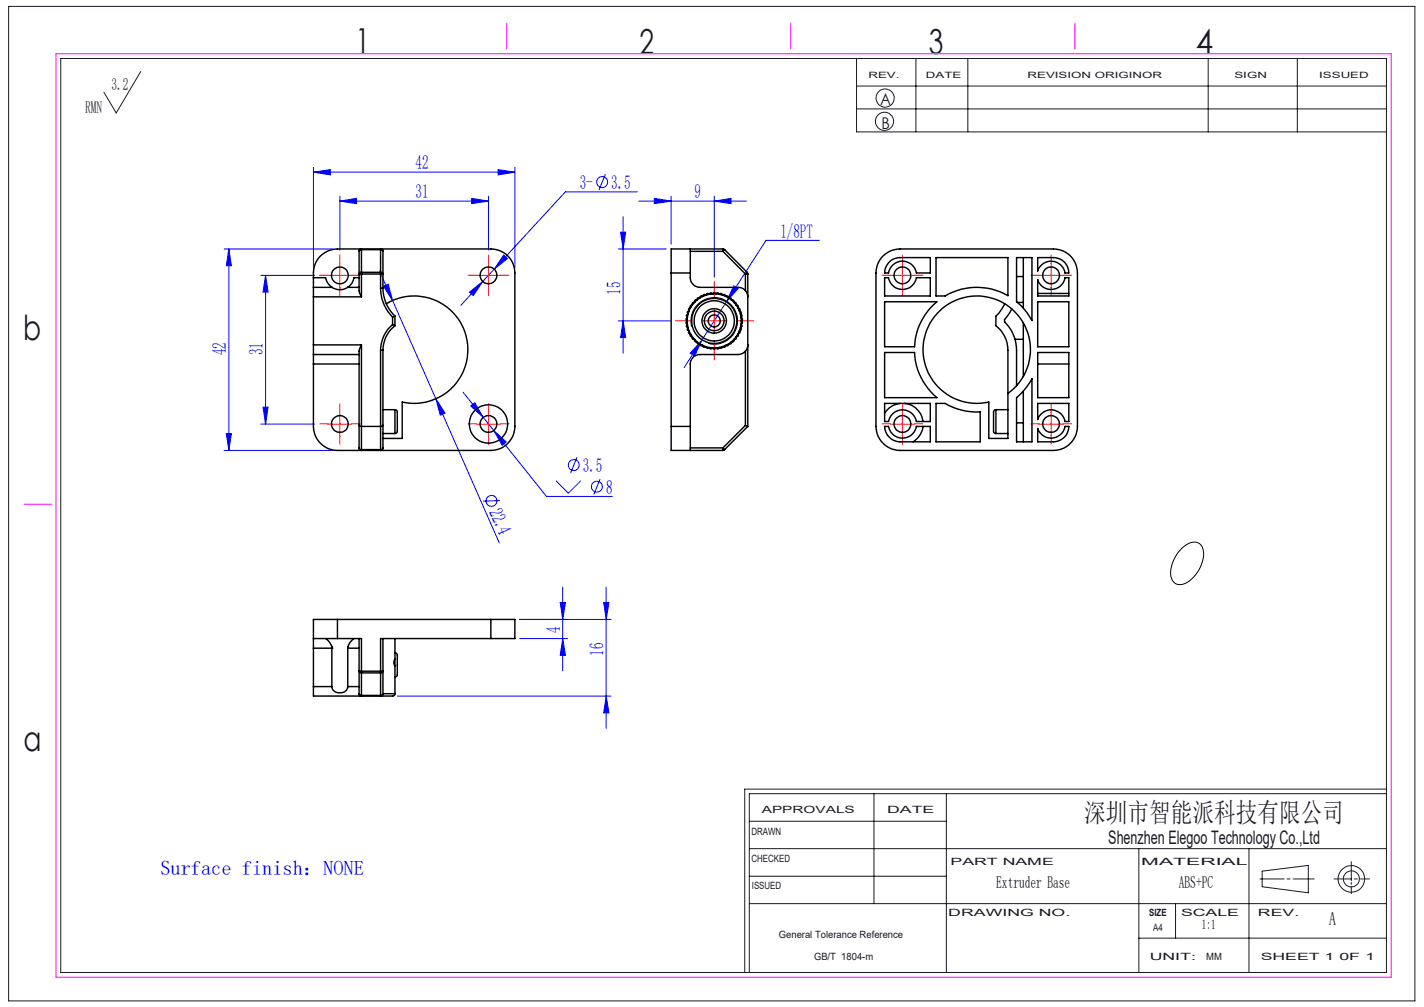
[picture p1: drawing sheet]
<svg xmlns="http://www.w3.org/2000/svg" width="297mm" height="210mm" viewBox="0 0 297 210" stroke-linecap="round" stroke-linejoin="round" font-family="sans-serif">
<g fill="none" stroke="#00f" stroke-width=".21">
<path d="M65.4 35.9l3.5-.5v1.1zM65.4 34.9v21M65.4 35.9h42M103.9 35.4l3.5 .5-3.5 .6zM107.4 34.9v21M126.3 36.3l-1.3 3.3M132.9 40h-15l-14.8 16.1M46.7 51.9h22.7M47.7 51.9l.6 3.5h-1.1zM47.7 51.9v42M54.4 57.4h11.2M55.4 57.4l.5 3.5h-1z"/>
<path d="M55.4 57.4v31M70.9 41.9l3.5-.5v1.1zM70.9 40.9v11.3M70.9 41.9h31M79.2 56.5l24.9 56.7M80 59.7l1-.4 .9 3.4zM98.4 41.4l3.5 .5-3.5 .6zM100.7 58.7l-4.6 5M101.9 40.9v11.3M103.1 56.1l-2.4 2.6M105.1 53.2l.7 .7-2.7 2.2zM129 51.9h10"/>
<path d="M129.4 48.4h1.1l-.5 3.5zM130 45.2v28.5M133.2 41.9h22.5M136.5 41.4l3.5 .5-3.5 .6zM140 40.9v10M149 41.9l3.5-.5v1.1zM149 40.9v16.9M153 59.6l1 .6-2.4 2.6zM170.9 50.1h-11.1l-8.2 12.7M81 63.1h.1M97.9 60.9l2.8-2.2-2 3zM129 66.9h10.8"/>
<path d="M130 66.9l.5 3.5h-1.1zM146.3 71l-1.4 3.3-.9-.6zM146.3 71l-3.6 5.7M151.6 62.8l-5.3 8.2M46.7 93.9h22.7M47.2 90.4h1.1l-.6 3.5zM54.4 88.4h11.2M54.9 84.9h1l-.5 3.5zM90 83.6h.1M90.9 83.2l1.9 2.9-1 .5zM96.6 81.8l4.2 5.3M98.2 84.7l.8-.7 1.8 3.1z"/>
<path d="M100.8 87.1l2.2 2.7M103 89.8l2.6 2.4-.9 .6zM103 89.8l11 13.7h13.7M120.3 95.3l-1.3 3.3M125.2 99.9l-1.3 3.2M104.2 104.4l-3.4 .1M116 100.3l2.5 2.6 2.6-2.6M108.4 129.2h19.1M108.4 133.2h10M116.8 125.7h1.1l-.5 3.5zM117.4 133.2l.5 3.5h-1.1zM117.4 122.4v17.5"/>
<path d="M125.9 125.7h1.1l-.6 3.5zM126.4 122.4v29.5M82.9 145.2h44.6M126.4 145.2l.6 3.5h-1.1z"/>
<circle cx="125.6" cy="38" r="1.14"/>
<circle cx="119.7" cy="97" r="1.15"/>
<circle cx="102.5" cy="104.5" r="1.14"/>
<circle cx="124.5" cy="101.5" r="1.13"/>
</g>
<g fill="none" stroke="#191924" stroke-width=".21">
<path d="M1.8 1.3h293.3v207.4h-293.3zM12.7 12.2h276.5v190.6h-276.5zM29.4 14.9l-5.2 8.7-2.5-4.4M178.6 12.2v15.3h110.6M178.6 17.9h110.6M191 12.2v15.3M201.9 12.2v15.3M252 12.2v15.3M270.6 12.2v15.3M178.6 22.7h110.6M156.3 177h132.9M156.3 171.3h41.1"/>
<path d="M182.3 165.5v22.9M197.4 165.5v37.3M237.5 177v25.8M260.5 177v25.8M281.8 179.7v4M289.2 165.5h-132.9v37.3M289.2 164.6h-133.9v38.2M156.3 188.4h132.9M156.3 182.7h41.1M237.5 195.6h51.7M245.2 188.4v7.2M262.8 183.3h5"/>
<path d="M263.2 181.7l9.7-1.2v5.7l-9.7-1.3zM268.4 183.3h.7M269.7 183.3h4.4M278.2 183.3h3.6M281.8 184v.4M281.8 184.8v1.6M282.5 183.3h.6M283.7 183.3h1.9"/>
<circle cx="184.5" cy="25.3" r="1.9"/>
<circle cx="184.6" cy="20.4" r="1.89"/>
<circle cx="281.9" cy="183.3" r="1.68"/>
<circle cx="281.9" cy="183.3" r="2.77"/>
</g>
<path d="M144.3 68.2a4.9 4.9 0 0 1 4.2-6.1 4.9 4.9 0 0 1 5.3 5.2 4.9 4.9 0 0 1-6.1 4.3M246.6 114.3a2.94 2.94 0 0 1 3.6-.9 3.9 3.9 0 0 1 .3 4.4 6.3 6.3 0 0 1-4.2 4.1 2.18 2.18 0 0 1-2.1-2.9 7.9 7.9 0 0 1 2.4-4.7z" fill="none" stroke="#000" stroke-width=".21"/>
<path d="M11.7 11.2h278.5v192.6h-278.5zM105.7 4.9v5.3M164.9 4.9v5.3M224.2 4.9v5.3M5 105.2h5.8" fill="none" stroke="#f0f" stroke-width=".21"/>
<g fill="none" stroke="#f00" stroke-width=".21" stroke-dasharray="30.5 1.3 1.3 1.3">
<path d="M68.4 57.4h-1.7M70.9 54.9v-1.7M70.9 59.9v1.8M73.4 57.4h1.8M99.4 57.4h-1.7M101.9 54.9v-1.7M101.9 59.9v1.8M104.4 57.4h1.8M185.7 57.4h-1.7M188.2 54.9v-1.7M188.2 59.9v1.8M190.7 57.4h1.8"/>
<path d="M216.7 57.4h-1.7M219.2 54.9v-1.7M219.2 59.9v1.8M221.7 57.4h1.8M144 66.9h-3.2M149 61.9v-3.1M149 71.9v3.2M154 66.9h3.1M68.4 88.4h-1.7M70.9 85.9v-1.7M70.9 90.9v1.8M73.4 88.4h1.8"/>
<path d="M99.4 88.4h-1.7M101.9 85.9v-1.7M101.9 90.9v1.8M104.4 88.4h1.8M185.7 88.4h-1.7M188.2 85.9v-1.7M188.2 90.9v1.8M190.7 88.4h1.8M216.7 88.4h-1.7M219.2 85.9v-1.7M219.2 90.9v1.8M221.7 88.4h1.8"/>
</g>
<g fill="none" stroke="#f00" stroke-width=".21">
<path d="M68.4 57.4h5M70.9 54.9v5M99.4 57.4h5M101.9 54.9v5M185.7 57.4h5M188.2 54.9v5M216.7 57.4h5M219.2 54.9v5M146.5 66.9h5M149 64.4v5M68.4 88.4h5M70.9 85.9v5"/>
<path d="M99.4 88.4h5M101.9 85.9v5M185.7 88.4h5M188.2 85.9v5M216.7 88.4h5M219.2 85.9v5"/>
</g>
<g fill="#00f">
<path d="M70.9 41.9l3.5-.5v1.1zM98.4 41.4l3.5 .5-3.5 .6zM65.4 35.9l3.5-.5v1.1zM103.9 35.4l3.5 .5-3.5 .6zM97.9 60.9l.8 .8 2-3zM105.1 53.2l-2 2.9 2.7-2.2zM98.2 84.7l2.6 2.4-1.8-3.1zM103 89.8l1.7 3 .9-.6zM146.3 71l-2.3 2.7 .9 .6zM153 59.6l-1.4 3.2 2.4-2.6z"/>
<path d="M136.5 41.4l3.5 .5-3.5 .6zM149 41.9l3.5-.5v1.1z"/>
<path d="M55.4 57.4l.5 3.5h-1zM54.9 84.9h1l-.5 3.5zM47.7 51.9l.6 3.5h-1.1zM47.2 90.4h1.1l-.6 3.5zM129.4 48.4h1.1l-.5 3.5zM130 66.9l.5 3.5h-1.1zM116.8 125.7h1.1l-.5 3.5zM117.4 133.2l.5 3.5h-1.1zM125.9 125.7h1.1l-.6 3.5zM126.4 145.2l.6 3.5h-1.1z"/>
<path d="M80 59.7l1-.4 .9 3.4zM90.9 83.2l1.9 2.9-1 .5z"/>
</g>
<g fill="none" stroke="#000" stroke-width=".3">
<path d="M65.4 59.9v2M65.4 57.9h2.5a3.1 3.1 0 0 0 1.3 2M65.4 57.9v2M65.4 57.9a5.1 5.1 0 0 1 5-6h32a5 5 0 0 1 5 5v32a5.1 5.1 0 0 1-5 5h-32a5.1 5.1 0 0 1-5-5v-13M65.4 59.9h3.8M69.2 59.9a2.98 2.98 0 0 0 3.3 0h2.4M69.2 59.9h.1M72.6 59.9h.1M74.9 52.4v8.2l.5 1.3M74.9 57.9h-1.1l-.4 1.1-.8 .9M75.4 56.8v.3M75.4 56.8h-.3l-.2 .3h.5"/>
<path d="M75.4 52.1l-.4 .1-.1 .2M75.4 52.1v-.2l-.3 .1-.2 .4M75.4 52.1v4.7M75.4 57.1v4.8M75.4 57.1h4M75.4 56.8h4M75.4 52.1h4M79.4 56.8h.3l.2 .3h-.5M79.4 56.8v.3M79.4 52.1l.3 .1 .2 .2M79.4 52.1v-.2l.3 .1 .2 .4M79.4 52.1v4.7"/>
<path d="M79.4 57.1v3M79.9 52.4v7.7M140 56.9v32M140 56.9h4M144 56.9a2.32 2.32 0 0 0 1.6 3h8.4a1.99 1.99 0 0 1 2 2M144 51.9v5M144 52.4h6.8M150.8 51.9h-10.8v5M150.8 51.9v.5M150.8 51.9l.3 .2M150.8 52.4l4.7 4.7M151.1 52.1l-.3 .3"/>
<path d="M151.1 52.1l4.7 4.7M155.5 57.1h.5M155.5 57.1v3.5M155.8 56.8l-.3 .3M155.8 56.8l.2 .3M156 57.1v31.8M184.2 53.4l1.9-1.2 1.6-.3h32a5 5 0 0 1 5 5v32a5.1 5.1 0 0 1-5 5h-32a5.1 5.1 0 0 1-5-5v-32l.1-1.1 .4-1.1zM184.5 57.9h.8a2.96 2.96 0 0 0 2.9 2.5 2.96 2.96 0 0 0 2.9-2.5h2.9v3.8h-9.5zM185.6 54.5l.8-.5 .9-.2 6.7-.1v3.2h-2.9a2.95 2.95 0 0 0-2.9-2.4 2.95 2.95 0 0 0-2.9 2.4h-.8v-.4l.5-1.3zM195.2 53.7h15v8a13 13 0 0 0-13.1 0h-1.9zM212 53.7h3.2v13.1a12.9 12.9 0 0 0-3.2-3.9zM212 57.7h1.4"/>
<path d="M213.4 53.7v10.6M216.4 53.7h3.3a3.2 3.2 0 0 1 3.2 3.2h-.8a2.93 2.93 0 0 0-2.7-2.4 2.93 2.93 0 0 0-3 2zM216.4 58.3a2.93 2.93 0 0 0 3 2.1 2.93 2.93 0 0 0 2.7-2.5h.8v3.8h-6.5zM65.4 71.9v2M65.4 73.9v2M65.4 61.9v10M65.4 61.9h10M65.4 71.9h10M65.4 73.9h9.5M65.4 75.9h9.5M75.4 71.9l-.5 1.3v20.2M75.4 71.9v21.9"/>
<path d="M79.4 60.1a8.6 8.6 0 0 0 2.5 6M79.4 60.1h.5M79.4 73.1h.5M79.4 73.1v20.7M79.9 60.1a8.2 8.2 0 0 0 2.5 5.8M79.9 73.1v20.3M80.6 63.4a11.2 11.2 0 0 1 16.8 7.7 11.2 11.2 0 0 1-13.5 12.7v7.6h-4M81.9 67.7a6.9 6.9 0 0 0-2.5 5.4M81.9 67.7l.5 .2M81.9 66.1v1.6M82.4 65.9l-.5 .2M82.4 67.9a6.5 6.5 0 0 0-2.5 5.2"/>
<path d="M82.4 65.9v2M144.9 62.6l.5-.1a.4 .4 0 0 1 .1-.4 .4 .4 0 0 1 .5 0 .36 .36 0 0 1 .2-.4 .36 .36 0 0 1 .4 .1 .38 .38 0 0 1 .2-.4 .38 .38 0 0 1 .4 .2 .35 .35 0 0 1 .3-.4 .35 .35 0 0 1 .4 .2 .37 .37 0 0 1 .3-.3 .37 .37 0 0 1 .4 .2 .41 .41 0 0 1 .4-.3 .41 .41 0 0 1 .4 .3 .39 .39 0 0 1 .4-.2 .39 .39 0 0 1 .3 .3 .36 .36 0 0 1 .4-.2 .36 .36 0 0 1 .2 .4l.4-.2 .3 .4a.35 .35 0 0 1 .4 0 .35 .35 0 0 1 .1 .3h.3a.23 .23 0 0 1 .3 .1 .23 .23 0 0 1 0 .3l.2 .1a.26 .26 0 0 1 .3 .1 .26 .26 0 0 1 0 .3l.2 .1a.35 .35 0 0 1 .3 .5l.5 .2-.1 .4a.36 .36 0 0 1 .4 .2 .36 .36 0 0 1-.1 .4 .39 .39 0 0 1 .4 .3 .39 .39 0 0 1-.2 .4 .36 .36 0 0 1 .4 .3 .36 .36 0 0 1-.2 .4 .41 .41 0 0 1 .2 .4 .41 .41 0 0 1-.2 .3 .37 .37 0 0 1 .3 .4 .37 .37 0 0 1-.3 .4 .38 .38 0 0 1 .2 .4 .38 .38 0 0 1-.4 .3 .36 .36 0 0 1-.2 .6 .34 .34 0 0 1 .1 .4 .34 .34 0 0 1-.4 .2 .37 .37 0 0 1 .1 .5 .37 .37 0 0 1-.5 .1 .37 .37 0 0 1 0 .5 .37 .37 0 0 1-.4 .1l-.1 .4-.5 .1a.37 .37 0 0 1-.1 .4 .37 .37 0 0 1-.4 0 .38 .38 0 0 1-.2 .4 .38 .38 0 0 1-.5-.1 .33 .33 0 0 1-.2 .4 .33 .33 0 0 1-.4-.1 .38 .38 0 0 1-.2 .3 .38 .38 0 0 1-.5-.1 .39 .39 0 0 1-.3 .3 .39 .39 0 0 1-.4-.2 .42 .42 0 0 1-.7 0 .37 .37 0 0 1-.4 .1 .37 .37 0 0 1-.3-.2 .39 .39 0 0 1-.4 .1 .39 .39 0 0 1-.3-.3 .31 .31 0 0 1-.4 .1 .31 .31 0 0 1-.2-.3h-.2a.24 .24 0 0 1-.3 0 .24 .24 0 0 1-.1-.3l-.1-.1a.37 .37 0 0 1-.4 0 .37 .37 0 0 1-.2-.4 .35 .35 0 0 1-.4-.1 .35 .35 0 0 1 0-.4 .35 .35 0 0 1-.5-.1 .35 .35 0 0 1 0-.4 .39 .39 0 0 1-.4-.6 .4 .4 0 0 1-.3-.3 .4 .4 0 0 1 0-.4 .37 .37 0 0 1-.3-.3 .37 .37 0 0 1 .1-.4 .37 .37 0 0 1-.3-.3 .37 .37 0 0 1 .2-.4 .37 .37 0 0 1-.3-.3 .37 .37 0 0 1 .2-.4 .39 .39 0 0 1-.2-.4 .39 .39 0 0 1 .3-.3 .35 .35 0 0 1-.2-.4 .35 .35 0 0 1 .3-.3 .37 .37 0 0 1-.1-.4 .37 .37 0 0 1 .3-.3 .4 .4 0 0 1 0-.4 .4 .4 0 0 1 .3-.2 .34 .34 0 0 1 0-.5 .34 .34 0 0 1 .4-.1v-.4l.5-.2zM155.5 73.2v15.5M156 71.9a2.05 2.05 0 0 1-2 2h-8a1.99 1.99 0 0 0-2 2v13M184.5 73.5h6.2a13.1 13.1 0 0 0 4.7 9.4h-10.9zM184.5 62.9h10.9a13 13 0 0 0-4.7 9.4h-6.2zM209.6 63.4l-.6 1-1.3 1.5v2a6.5 6.5 0 0 1 2.5 5.2v18.3h-4v-7.6a11.2 11.2 0 0 1-13.5-12.7 11.2 11.2 0 0 1 16.9-7.7 11.2 11.2 0 0 1 .6 18.6M211 64.4l-1.5 2.2v.5a8.5 8.5 0 0 1 2.5 6v7.3M211.7 70.8h1.7M212.2 63.1h1.2M213.4 67.3v11.2M215.2 79v13.1h-3.2v-9.2a13.6 13.6 0 0 0 3.2-3.9z"/>
<path d="M216.4 75.9h6.5M216.4 73.5h6.5v9.4h-6.5zM216.4 62.9h6.5v9.4h-6.5zM216.4 61.2h6.5M74.9 88.7l.4 .2h4.2l.4-.2M74.9 93.4l.2 .3 .3 .1M74.9 93.4l.2 .4 .3 .1v-.1M75.4 93.8h4M79.9 93.4l-.2 .3-.3 .1M79.9 93.4l-.2 .4-.3 .1v-.1M79.9 90.4h2.5M79.9 85.4h2.5"/>
<path d="M82.4 85.4l.3 .1 .2 .3v4.2l-.2 .3-.3 .1M82.4 85.4v5M140 88.9v5h10.8M140 88.9h4M144 88.9v5M144 93.4h6.8M150.8 93.4v.5M150.8 93.4l.3 .4M151.1 93.8l-.3 .1M155.5 88.7l.5 .2M155.5 88.7l-4.7 4.7M156 88.9l-4.9 4.9"/>
<path d="M184.5 88.9h.8a2.96 2.96 0 0 0 2.9 2.5 2.96 2.96 0 0 0 2.9-2.5h2.9v3.2h-6.3a3.3 3.3 0 0 1-3.2-3.2zM184.5 84.1h9.5v3.8h-2.9a2.96 2.96 0 0 0-2.9-2.4 2.96 2.96 0 0 0-2.9 2.4h-.8zM187.8 84.1a4.4 4.4 0 0 0-3.3 2.1M188.6 84.1a4.3 4.3 0 0 1 3.9 3.8M192.5 88.9a4.5 4.5 0 0 1-2 3.2M195.2 84.1h1.9a13.1 13.1 0 0 0 7.3 1.8v6.2h-9.2zM207.7 85.4l-.3 .1-.2 .3v4.2l.2 .3 .3 .1M207.7 85.4v5M207.7 90.4h2.5M207.7 85.4h2.5M212 88.2h1.4M213.4 81.6v10.5"/>
<path d="M216.4 89.4a2.93 2.93 0 0 0 3 2 2.93 2.93 0 0 0 2.7-2.5h.8a3.2 3.2 0 0 1-3.2 3.2h-3.3zM216.4 84.1h6.5v3.8h-.8a2.93 2.93 0 0 0-2.7-2.4 2.93 2.93 0 0 0-3 2zM65.4 133.2h5M65.4 133.2v2M65.4 135.2v8M65.4 135.2h3.8M67.9 133.2a3.2 3.2 0 0 1 1.3 1.7M69.2 134.9v.3M69.2 135.2h.1M69.2 134.9v8.3M70.4 129.2h-5v4M70.4 133.2h5v6.8"/>
<path d="M70.4 129.2v4M70.4 129.2h32M72.5 135.2h2.4M72.5 135.2v8M72.6 134.9v.3M72.6 134.9l-.1 .3M73.8 133.2l-.8 .7-.4 1M74.9 133.2v11.5M75.4 140h-.5l.1 .2 .4 .1M75.4 140v.3M75.4 140h4M79.4 140h.5l-.2 .2-.3 .1"/>
<path d="M79.4 140v.3M79.9 133.2v11.5M82.4 136.2h.3l.2 .4v4.1l-.2 .3-.3 .2M82.4 137.4l-.2 .3a1.2 1.2 0 0 0 .2 1.2M82.4 137.4v1.5M82.4 133.2v4.2M82.4 138.9v5.8M102.4 129.2h5v4h-5M102.4 133.2h-23v6.8M102.4 129.2v4M65.4 143.2v2h14M65.4 143.2h3.8"/>
<path d="M69.2 143.2a1.74 1.74 0 0 0 1.3 1.3 1.74 1.74 0 0 0 1.7-.5l.3-.8M72.5 143.2h2.4M74.9 144.7l.1 .2 .4 .1M74.9 144.7l.2 .4 .3 .1v-.2M75.4 140.3v4.7M75.4 140.3h4M75.4 145h4M79.4 145v.2M79.4 140.3v4.7M79.9 144.7l-.1 .2-.4 .1M79.9 144.7l-.2 .3-.3 .2M79.9 144.7h2.5"/>
<path d="M82.4 144.7l-.1 .2-.3 .3h-2.6"/>
<circle cx="70.9" cy="57.4" r="1.75"/>
<circle cx="101.9" cy="57.4" r="1.75"/>
<circle cx="188.2" cy="57.4" r="1.75"/>
<circle cx="219.2" cy="57.4" r="1.75"/>
<circle cx="149" cy="66.9" r="2.55"/>
<circle cx="149" cy="66.9" r="5.6"/>
<circle cx="149" cy="66.9" r="4.7"/>
<circle cx="149" cy="66.9" r="2.05"/>
<circle cx="149" cy="66.9" r="1.26"/>
<circle cx="149" cy="66.9" r="4.2"/>
<circle cx="70.9" cy="88.4" r="1.75"/>
<circle cx="101.9" cy="88.4" r="4"/>
<circle cx="101.9" cy="88.4" r="1.75"/>
<circle cx="188.2" cy="88.4" r="1.75"/>
<circle cx="219.2" cy="88.4" r="1.75"/>
</g>
<g font-size="7.2" fill="#191924">
<text x="74.1" y="11">1</text>
<text x="133.4" y="11.2">2</text>
<text x="193.7" y="11.3">3</text>
<text x="249.4" y="11.3">4</text>
<text x="4.8" y="70.9">b</text>
<text x="4.9" y="156.5">a</text>
</g>
<text font-size="5.6" fill="#191924" x="226.2" y="171.5">深圳市智能派科技有限公司</text>
<text font-size="4.2" fill="#00f" x="33.5" y="182.4">Surface finish：NONE</text>
<g font-size="4.1" fill="#00f">
<text x="86.7" y="35.3">42</text>
<text x="86.7" y="41.3">31</text>
<text x="120.9" y="39.4">3-</text>
<text x="127.5" y="39.4">3.5</text>
<text x="144.9" y="41.3">9</text>
<text x="162.8" y="49.5">1/8PT</text>
<text x="129.4" y="61.5" transform="rotate(-90 129.4 61.5)">15</text>
<text x="47.2" y="74.1" transform="rotate(-90 47.2 74.1)">42</text>
<text x="54.8" y="74.1" transform="rotate(-90 54.8 74.1)">31</text>
<text x="121.6" y="98.4">3.5</text>
<text x="101.9" y="106.7" transform="rotate(66 101.9 106.7)">22.4</text>
<text x="126.4" y="102.9">8</text>
<text x="116.8" y="131.9" transform="rotate(-90 116.8 131.9)">4</text>
<text x="125.9" y="136.7" transform="rotate(-90 125.9 136.7)">16</text>
</g>
<g font-size="3.9" fill="#191924">
<text x="231.2" y="176">Shenzhen Elegoo Technology Co.,Ltd</text>
<text x="277.2" y="193">A</text>
</g>
<g font-size="3.5" fill="#191924">
<text x="17.8" y="23.5">RMN</text>
<text x="23.3" y="18.7">3.2</text>
</g>
<g font-size="3.5">
<text x="207.8" y="185.1">Extruder Base</text>
<text x="245.9" y="185.1">ABS+PC</text>
</g>
<g font-size="3.4" fill="#191924">
<text x="183.6" y="22">A</text>
<text x="183.8" y="27">B</text>
</g>
<text font-size="2.8" x="250.7" y="193.7">1:1</text>
<g font-size="2.1" fill="#191924">
<text x="158.9" y="169.5">APPROVALS</text>
<text x="185" y="169.5">DATE</text>
<text x="156.7" y="174.2">DRAWN</text>
<text x="156.7" y="179.7">CHECKED</text>
<text x="156.8" y="185.4">ISSUED</text>
<text x="198.2" y="180.4">PART NAME</text>
<text x="238" y="180.4">MATERIAL</text>
<text x="197.8" y="191">DRAWING NO.</text>
<text x="239.7" y="191">SIZE</text>
<text x="246.3" y="191">SCALE</text>
<text x="262.4" y="191">REV.</text>
<text x="162.4" y="195.6">General Tolerance Reference</text>
<text x="240.5" y="194.1">A4</text>
<text x="169.8" y="200.2">GB/T 1804-m</text>
<text x="239.8" y="200.2">UNIT:</text>
<text x="251.6" y="200.2">MM</text>
<text x="262.9" y="200.2">SHEET 1 0F 1</text>
</g>
<g font-size="1.8" fill="#191924">
<text x="181.1" y="16.3">REV.</text>
<text x="193.1" y="16.3">DATE</text>
<text x="214.3" y="16.3">REVISION ORIGINOR</text>
<text x="257.5" y="16.3">SIGN</text>
<text x="275.1" y="16.3">ISSUED</text>
</g>
</svg>
